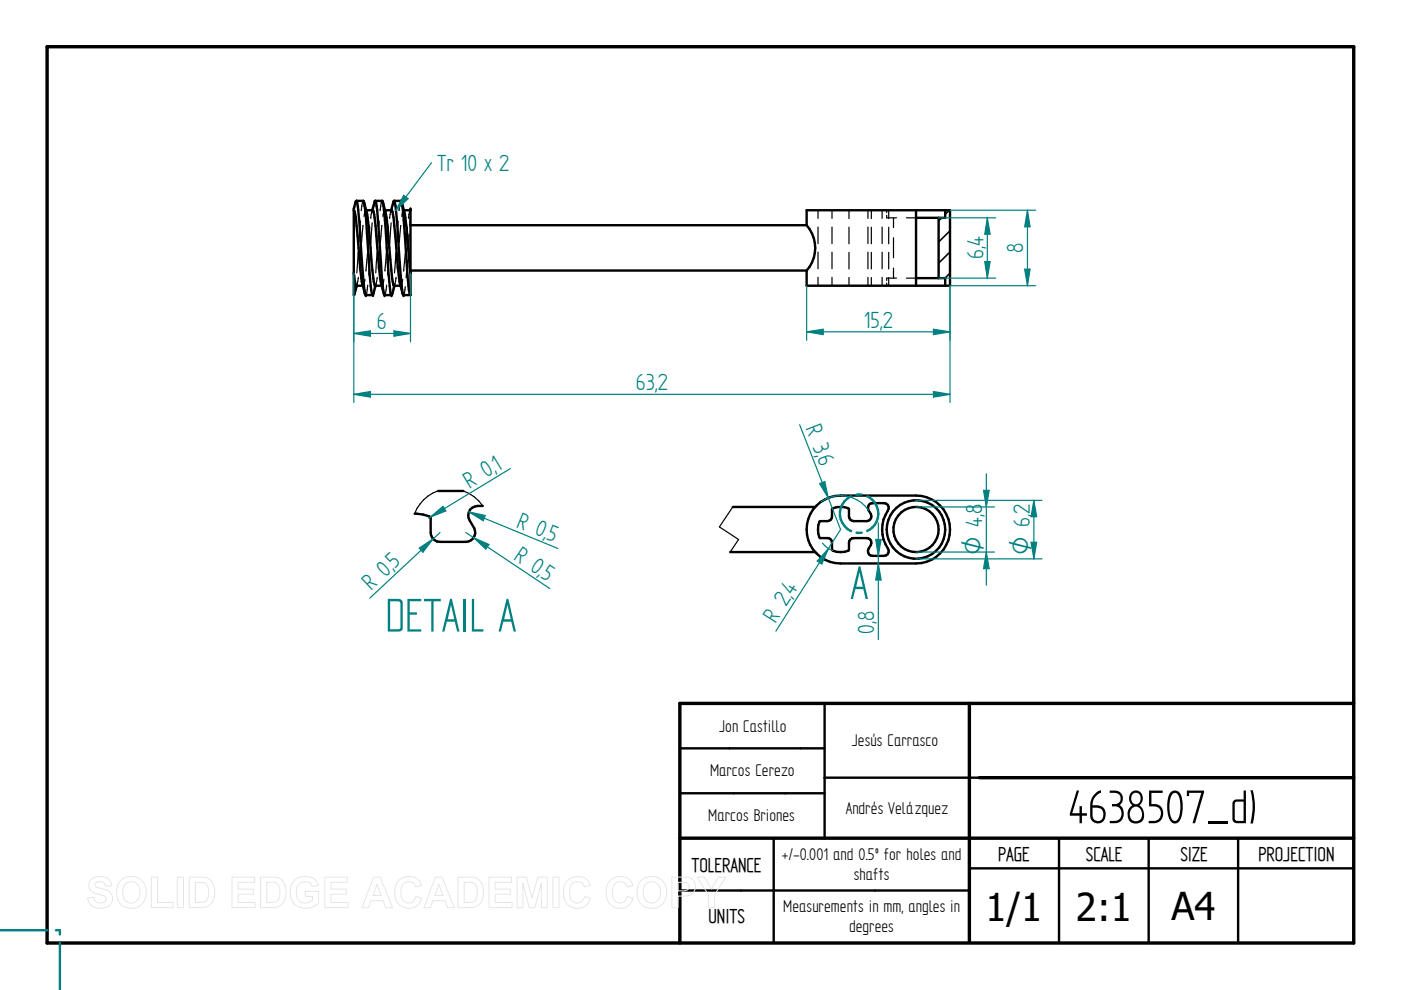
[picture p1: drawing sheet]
<svg xmlns="http://www.w3.org/2000/svg" width="297mm" height="210mm" viewBox="0 0 297 210" stroke-linecap="round" stroke-linejoin="round" font-family="sans-serif">
<path d="M10 9.9h277v190h-277zM205.5 149.1v50.5M287 149.1h-142.9v50.8M144.1 177.7h142.9M207.6 164.9h79.4" fill="none" stroke="#000" stroke-width=".72"/>
<g fill="none" stroke="#000" stroke-width=".51">
<path d="M75 57.9l.5 2.6M75.1 44.6l.1 .4a41.8 41.8 0 0 1 .8 7.6l.4 4.7a18.9 18.9 0 0 0 1 5M75.6 42.6l-.6 1.6v18.4l.6-2M75.6 42.6h1.4M75.6 42.6l.6 4.1a190.2 190.2 0 0 0 1.2 15.6M77 42.6l.6 4.1 1 14 .3 1.6 .1 .3h-1.4M77.2 42.8a37.4 37.4 0 0 1 1.4 9.8l.3 4.7 .6 3.2M77.6 44.6h1.4M79.1 44.6l.5 3.3 .4 4.7a45.1 45.1 0 0 0 .8 7.6l.6 2.1M79.5 42.6l-.6 2M79.5 42.6h1.6l.5 4.1a150.6 150.6 0 0 0 1.3 15.6l.1 .2M79.6 42.6l.2 .5a65.7 65.7 0 0 1 .8 9.5l.3 5.9 .5 3.8"/>
<path d="M81.1 42.8l.9 3.3 1.1 13 .4 1.4M81.7 44.6h1.3M83.1 44.6l.1 .4a41.8 41.8 0 0 1 .8 7.6l.4 4.7a18.9 18.9 0 0 0 1 5M83.6 42.6l-.7 2M83.6 42.6h1.4l.1 .1a163.8 163.8 0 0 1 1.3 15.8l.3 3 .3 1.1M83.6 42.6l.6 4.1a190.2 190.2 0 0 0 1.2 15.6M85.2 42.8a37.4 37.4 0 0 1 1.4 9.8l.4 5.3M85.6 44.6h1.4M86.9 44.6l.1-.4v18.4M87 57.4h84M87 47.8h84M171 57.4v3.2h23.2"/>
<path d="M171 47.8a7.3 7.3 0 0 1 0 9.6M194.2 59h6.2v1.6M194.2 44.6h7.2v16h-7.2M194.2 44.6h-23.2v3.2M194.2 44.6v16M199 46.2v12.8M200.4 44.6v1.6h-6.2M75.6 60.6h1.3M77.4 62.3l.1 .2M79.5 60.6h1.4M79.6 60.6l-.5 1.9M81.4 62.3l.1 .2"/>
<path d="M83.6 60.6h1.3M83.6 60.6l-.5 1.9-1.6 .1M85.4 62.3l.1 .2M85.6 62.6h1.4M154.8 117.1h18M155.4 107.5h17.4M173.1 107.2a7.4 7.4 0 0 1 5.1-2.1h16a7.2 7.2 0 0 1 7.2 7.2 7.2 7.2 0 0 1-7.2 7.2h-16a7.2 7.2 0 0 1-6.6-4.5 7.2 7.2 0 0 1 1.5-7.8zM176.6 107.8a4.1 4.1 0 0 1 3.4 .2v1.5a1.01 1.01 0 0 0 1 1h2.8a1.04 1.04 0 0 0 .9-1.5l-.5-.8a1.01 1.01 0 0 1 .8-1.5h2.4a.98 .98 0 0 1 .9 .5 .98 .98 0 0 1 0 1 7.5 7.5 0 0 0 .1 8.5 .96 .96 0 0 1-1 1.2h-2.4a.98 .98 0 0 1-.9-.6 .98 .98 0 0 1 .1-1l.5-.8a.99 .99 0 0 0-.9-1.4h-2.8a1.01 1.01 0 0 0-1 1v1.5a3.7 3.7 0 0 1-3.6 0v-1.5a.94 .94 0 0 0-1-1h-1.5a3.7 3.7 0 0 1 0-3.6h1.5a.94 .94 0 0 0 1-1v-1.6zM144.1 158.7h30.7M174.8 149.1v28.6M144.1 168.2h30.7M164 177.7v22.2"/>
<path d="M207.6 164.9h-32.8M224.5 177.7v22.2M243.5 177.7v22.2M262.5 177.7v22.2M144.1 188.8h61.4M205.5 184.1h81.5"/>
<circle cx="194.2" cy="112.3" r="6.2"/>
<circle cx="194.2" cy="112.3" r="4.8"/>
</g>
<path d="M199.7 46.2l-.7 .6M201.3 44.6l-.9 .8M201.4 48.9l-2.4 2.4M201.4 53.4l-2.4 2.4M201.4 57.9l-1 1.1" fill="none" stroke="#000" stroke-width=".34"/>
<g fill="none" stroke="#000" stroke-width=".25">
<path d="M75.1 45.4l-.1 .5M75.2 43.9l-.1 .9M75.4 42.8l-.1 .5M75.9 53.5l-.3 4.4M76 58.8l-.4 1.7M76.4 46.9l-.3 4.4M76.5 53.3l-.3 3.6M77 42.6l-.4 2.1M77 47.8l-.3 3.6M77 42.6h.1M77.4 59.2l-.4 1.3M77.5 44.6l-.3 1.3"/>
<path d="M77.6 44.6h.1M77.6 44.6l.1 .3M77.6 57.3h.1M77.9 53.7l-.3 3.6M78.4 48.2l-.3 3.6M78.5 53.8l-.3 4.4M78.9 44.8l-.3 1.5M78.9 47.2l-.3 4.4M79 44.6l-.2 .3M79.4 42.8l-.3 2.2M80 53.5l-.3 4.4M80 58.8l-.3 1.7"/>
<path d="M80.4 46.9l-.3 4.4M80.5 53.3l-.3 3.6M81 42.6l-.4 2.1M81 47.8l-.4 3.6M81 42.6h.1M81.4 59.2l-.3 1.3M81.5 44.6l-.3 1.3M81.6 57.3h.1M81.7 44.6h-.2l.2 .3M81.9 53.7l-.3 3.6M82.4 48.2l-.3 3.6M82.5 53.8l-.3 4.4"/>
<path d="M82.8 44.8v.1M82.9 47.2l-.3 4.4M82.9 44.7l-.3 1.6M83 44.6l-.1 .1M83 44.6h.1M83.4 42.8l-.3 2.2M83.9 53.5l-.3 4.4M84 58.8l-.4 1.7M84.4 46.9l-.3 4.4M84.5 53.3l-.3 3.6M85 42.6l-.4 2.1M85 47.8l-.3 3.6"/>
<path d="M85 42.6h.1M85.4 59.2l-.4 1.3M85.5 44.6l-.3 1.3M85.6 44.6h.1M85.6 44.6l.1 .3M85.6 57.3h.1M85.9 53.7l-.3 3.6M86.4 48.2l-.3 3.6M86.4 55.2l-.3 3.7M86.7 49.6l-.2 3.7M86.9 44.8l-.3 1.5M87 44.6l-.2 .3"/>
<path d="M87 45.9l-.1 1.9M173.4 44.6v1.7M173.4 48.1v3.5M173.4 53.5v3.5M173.4 58.8v1.8M176.4 44.6v1.7M176.4 48.1v3.5M176.4 53.5v3.5M176.4 58.8v1.8M180 44.6v1.8M180 48.2v3.5M180 53.5v3.5"/>
<path d="M180 58.8v1.8M184 44.6v1.7M184 48.1v3.5M184 53.5v3.5M184 58.8v1.8M184.7 44.6v1.8M184.7 48.2v3.5M184.7 53.5v3.5M184.7 58.8v1.8M187 44.6v1.7M187 48.1v3.5M187 53.5v3.5"/>
<path d="M187 58.8v1.8M188 45.6v.6h2.1M188 44.6v.5M188.4 44.6v1.8M188.4 48.2v3.5M188.4 53.5v3.5M188.4 58.8v1.8M189.4 46.2v2.1M189.4 50.4v4.3M189.4 56.9v2.1M190.1 59h-2.1v.5M192.2 59h2"/>
<path d="M192.2 46.2h2M75.5 60.1l-.3 2.2M75.6 60.5h.1M75.6 60.5v.1M75.7 60.2v.1M76.8 60.2l.1 .3M76.9 60.6h.1M77 60.5h.1M77 60.6h.1M77.6 62.5h.1M78 60.5l-.4 2M79.5 60.1l-.3 2.2"/>
<path d="M79.6 60.5h.1M79.7 60.5l-.1 .1M79.7 60.5h-.1M79.8 60.2l-.1 .1M80.8 60.2l.1 .3M80.9 60.6h.1M81 60.5h.1M81 60.6h.1M81.1 60.5h.1M82 60.5l-.1 1-.4 1.1M83.5 60.1l-.3 2.2M83.6 60.5h.1"/>
<path d="M83.6 60.5v.1M83.7 60.2v.1M84.8 60.2l.1 .3M84.9 60.6h.1M85 60.5h.1M85 60.6h.1M85.6 62.5h.1M85.9 60.8l-.3 1.7M188 60v.6M155.4 107.5l-2.9 4.2 4.1 2.7-1.8 2.7"/>
</g>
<g fill="#000">
<circle cx="75.1" cy="44.6" r=".25"/>
<circle cx="75.6" cy="42.6" r=".25"/>
<circle cx="77" cy="42.6" r=".25"/>
<circle cx="79.1" cy="44.6" r=".25"/>
<circle cx="79.6" cy="42.6" r=".25"/>
<circle cx="81.1" cy="42.6" r=".25"/>
<circle cx="83.1" cy="44.6" r=".25"/>
<circle cx="83.6" cy="42.6" r=".25"/>
<circle cx="85" cy="42.6" r=".25"/>
<circle cx="75.6" cy="60.6" r=".25"/>
<circle cx="77.6" cy="62.6" r=".25"/>
<circle cx="79.1" cy="62.5" r=".25"/>
<circle cx="79.5" cy="60.5" r=".25"/>
<circle cx="79.5" cy="60.6" r=".25"/>
<circle cx="81.5" cy="62.6" r=".25"/>
<circle cx="83" cy="62.6" r=".25"/>
<circle cx="83.6" cy="60.6" r=".25"/>
<circle cx="85.6" cy="62.6" r=".25"/>
</g>
<path d="M0 197.2h10.1M11.9 197.2h.8v.9M12.7 199.9v10" fill="none" stroke="#008080" stroke-width=".51"/>
<path d="M194.2 117.1h16.7M194.2 107.5h16.7M209.1 117.1l.6 3.5h-1.2z" fill="none" stroke="#008080" stroke-width=".25"/>
<path d="M209.1 117.1l.6 3.5h-1.2z" fill="#008080"/>
<path d="M208.5 104h1.2l-.6 3.5z" fill="none" stroke="#008080" stroke-width=".25"/>
<path d="M208.5 104h1.2l-.6 3.5z" fill="#008080"/>
<path d="M194.2 118.5h26.7M194.2 106.1h26.7M209.1 100.5v23.6M218.6 115h1.2l-.6 3.5z" fill="none" stroke="#008080" stroke-width=".25"/>
<path d="M218.6 115h1.2l-.6 3.5z" fill="#008080"/>
<path d="M219.2 106.1l.6 3.5h-1.2z" fill="none" stroke="#008080" stroke-width=".25"/>
<path d="M219.2 106.1l.6 3.5h-1.2z" fill="#008080"/>
<path d="M169.5 90l8.7 22.3M173.8 102.5l1.1-.4 .7 3.5zM174.1 106.4a7.2 7.2 0 0 1 10.1 1.8M219.2 106.1v12.4" fill="none" stroke="#008080" stroke-width=".25"/>
<path d="M173.8 102.5l1.1-.4 .7 3.5z" fill="#008080"/>
<path d="M180.4 105.2a4 4 0 0 0-2.3 3.7 4 4 0 0 0 2.4 3.7M181.6 112.9h1.1M182.7 104.9h-1.1M183.9 105.2a4 4 0 0 1 2.3 3.7 4 4 0 0 1-2.3 3.7" fill="none" stroke="#008080" stroke-width=".51"/>
<path d="M92.9 104.1h5.3M102.4 107.3a2.55 2.55 0 0 0-3 1.3v1.3l1.1 2.1a2.03 2.03 0 0 1-1.7 2.9h-5.5a1.97 1.97 0 0 1-2-2l-.1-3.3a6.8 6.8 0 0 0-3.3-.7" fill="none" stroke="#000" stroke-width=".51"/>
<path d="M92.8 104.1a8.2 8.2 0 0 0-4.9 4.8M98.3 104.1a8.4 8.4 0 0 1 4.1 3.2" fill="none" stroke="#000" stroke-width=".25"/>
<path d="M99.4 108.5l18.9 7.8M99.4 108.5l3.5 .8-.5 1.1z" fill="none" stroke="#008080" stroke-width=".25"/>
<path d="M99.4 108.5l3.5 .8-.5 1.1z" fill="#008080"/>
<path d="M98.8 112.9l17.8 11.9M100.4 114l3.3 1.4-.7 1z" fill="none" stroke="#008080" stroke-width=".25"/>
<path d="M100.4 114l3.3 1.4-.7 1z" fill="#008080"/>
<path d="M88.9 116.2l2.9-1.9-2.1 2.8zM93.3 112.9l-14.9 13.9" fill="none" stroke="#008080" stroke-width=".25"/>
<path d="M88.9 116.2l2.9-1.9-2.1 2.8z" fill="#008080"/>
<path d="M108.2 99.4l-17.3 10.5M91.2 109.6l2.7-2.2 .6 .9z" fill="none" stroke="#008080" stroke-width=".25"/>
<path d="M91.2 109.6l2.7-2.2 .6 .9z" fill="#008080"/>
<path d="M174.4 115.1l1.3 1.3 .9 .4M175.6 116.3l-1.4 3.3-.9-.6zM178.2 112.3l-13.7 21.5" fill="none" stroke="#008080" stroke-width=".25"/>
<path d="M175.6 116.3l-1.4 3.3-.9-.6z" fill="#008080"/>
<path d="M185.7 114.4h1.1l-.6 3.5z" fill="none" stroke="#008080" stroke-width=".25"/>
<path d="M185.7 114.4h1.1l-.6 3.5z" fill="#008080"/>
<path d="M186.2 119.5l.6 3.5h-1.1z" fill="none" stroke="#008080" stroke-width=".25"/>
<path d="M186.2 119.5l.6 3.5h-1.1z" fill="#008080"/>
<path d="M91.5 34.5l-7.6 10.1M186.2 110.9v24.7" fill="none" stroke="#008080" stroke-width=".25"/>
<path d="M85.6 41.4l.9 .7-2.6 2.5z" fill="#008080"/>
<path d="M85.6 41.4l.9 .7-2.6 2.5zM87 57.9v14.6M75 62.6v9.9M83.5 70.1l3.5 .6-3.5 .6z" fill="none" stroke="#008080" stroke-width=".25"/>
<path d="M83.5 70.1l3.5 .6-3.5 .6z" fill="#008080"/>
<path d="M75 70.7l3.5-.6v1.2z" fill="none" stroke="#008080" stroke-width=".25"/>
<path d="M75 70.7l3.5-.6v1.2z" fill="#008080"/>
<path d="M201.4 44.6h18.2M217.8 44.6l.6 3.5h-1.1zM75 70.7h12M201.4 60.6h18.2" fill="none" stroke="#008080" stroke-width=".25"/>
<path d="M217.8 44.6l.6 3.5h-1.1z" fill="#008080"/>
<path d="M217.3 57.1h1.1l-.6 3.5z" fill="none" stroke="#008080" stroke-width=".25"/>
<path d="M217.3 57.1h1.1l-.6 3.5z" fill="#008080"/>
<path d="M199 59h12.1M199 46.2h12.1M208.8 55.5h1.1l-.6 3.5zM217.8 44.6v16" fill="none" stroke="#008080" stroke-width=".25"/>
<path d="M208.8 55.5h1.1l-.6 3.5z" fill="#008080"/>
<path d="M209.3 46.2l.6 3.5h-1.1z" fill="none" stroke="#008080" stroke-width=".25"/>
<path d="M209.3 46.2l.6 3.5h-1.1z" fill="#008080"/>
<path d="M209.3 46.2v12.8M171 60.6v11.5M197.9 69.8l3.5 .6-3.5 .6zM201.4 60.6v11.5" fill="none" stroke="#008080" stroke-width=".25"/>
<path d="M197.9 69.8l3.5 .6-3.5 .6z" fill="#008080"/>
<path d="M171 70.4l3.5-.6v1.2z" fill="none" stroke="#008080" stroke-width=".25"/>
<path d="M171 70.4l3.5-.6v1.2z" fill="#008080"/>
<path d="M75 57.9v27.4M171 70.4h30.4M201.4 60.6v24.7M197.9 83l3.5 .6-3.5 .6z" fill="none" stroke="#008080" stroke-width=".25"/>
<path d="M197.9 83l3.5 .6-3.5 .6z" fill="#008080"/>
<path d="M75 83.6l3.5-.6v1.2z" fill="none" stroke="#008080" stroke-width=".25"/>
<path d="M75 83.6l3.5-.6v1.2z" fill="#008080"/>
<path d="M75 83.6h126.4" fill="none" stroke="#008080" stroke-width=".25"/>
<g fill="none" stroke="#e6e6e6" stroke-width=".21">
<path d="M19.3 186.5a3.1 3.1 0 0 1 4 .2l.4 1.1-1.3 .1a1.28 1.28 0 0 0-1-1 1.28 1.28 0 0 0-1.3 .5v.4a5.6 5.6 0 0 0 2.5 .9 1.98 1.98 0 0 1 1.2 2.4 1.98 1.98 0 0 1-2.2 1.5 2.48 2.48 0 0 1-3-2.2l1.2-.2a1.44 1.44 0 0 0 1.3 1.3 1.44 1.44 0 0 0 1.5-.9 1.18 1.18 0 0 0-1.4-.9 2.36 2.36 0 0 1-2.4-2l.1-.7zM25.8 186.5a3.3 3.3 0 0 1 3.9-.1 3.3 3.3 0 0 1 1.2 3.8 3.2 3.2 0 0 1-3.8 2.3 3.2 3.2 0 0 1-2.4-3.8 3 3 0 0 1 1.1-2.2zM26.5 187.5a1.87 1.87 0 0 1 2.2-.4 1.87 1.87 0 0 1 1 2.1 1.87 1.87 0 0 1-1.8 2.3 1.87 1.87 0 0 1-1.9-2.3l.1-.8zM32.1 186h1.3v5.3h3.3v1.1h-4.6zM37.6 186h1.3v6.4h-1.3zM40.1 186h2.4a2.79 2.79 0 0 1 3 3.3 2.79 2.79 0 0 1-2.9 3.1h-2.5zM41.4 187.1a2.64 2.64 0 0 1 2.5 .5 3.3 3.3 0 0 1-.3 3.5l-.8 .2h-1.4zM49.2 186h4.8v1.1h-3.5v1.4h3.2v1.1h-3.2v1.7h3.6v1.1h-4.9zM55.2 186h2.4a2.79 2.79 0 0 1 3.1 3.3 2.79 2.79 0 0 1-3 3.1h-2.5zM56.6 187.1a2.64 2.64 0 0 1 2.4 .5 3.3 3.3 0 0 1-.3 3.5l-.8 .2h-1.3zM62.3 186.8a3.6 3.6 0 0 1 4.6-.2l.6 1.1-1.3 .3a1.8 1.8 0 0 0-2.2-1 1.8 1.8 0 0 0-1.2 2.1 2.01 2.01 0 0 0 1.1 2.2 2.01 2.01 0 0 0 2.3-.4v-.8h-1.5v-1.1h2.9v2.6a3.8 3.8 0 0 1-5.5-.3 4 4 0 0 1 .2-4.5zM68.9 186h4.8v1.1h-3.5v1.4h3.2v1.1h-3.2v1.7h3.6v1.1h-4.9z"/>
<path d="M79.2 186h1.4l2.6 6.4h-1.4l-.6-1.4h-2.5l-.6 1.4h-1.4zM79.9 187.5l.9 2.4h-1.7zM84.5 186.7a2.87 2.87 0 0 1 4.9 1l-1.3 .3a1.6 1.6 0 0 0-1.8-1 1.6 1.6 0 0 0-1.3 1.7 2.19 2.19 0 0 0 1.3 2.7 1.55 1.55 0 0 0 1.9-1.3l1.2 .4a2.93 2.93 0 0 1-3.4 2 2.93 2.93 0 0 1-2.3-3.3v-.6a3.2 3.2 0 0 1 .8-1.9zM92.3 186h1.4l2.6 6.4h-1.4l-.5-1.4h-2.6l-.5 1.4h-1.4zM93 187.5l.9 2.4h-1.7zM97.1 186h2.4a2.79 2.79 0 0 1 3 3.3 2.79 2.79 0 0 1-2.9 3.1h-2.5zM98.4 187.1a2.64 2.64 0 0 1 2.4 .5 3.3 3.3 0 0 1-.2 3.5l-.9 .2h-1.3zM103.7 186h4.8v1.1h-3.5v1.4h3.2v1.1h-3.2v1.7h3.6v1.1h-4.9zM109.6 186h2l1.2 4.4 1.2-4.4h2v6.4h-1.2v-5.1l-1.4 5.1h-1.2l-1.3-5.1v5.1h-1.3zM117.2 186h1.3v6.4h-1.3zM120.3 186.7a2.87 2.87 0 0 1 4.8 1l-1.2 .3a1.6 1.6 0 0 0-1.9-1 1.6 1.6 0 0 0-1.2 1.7 2.19 2.19 0 0 0 1.3 2.7 1.55 1.55 0 0 0 1.8-1.3l1.3 .4a2.93 2.93 0 0 1-3.5 2 2.93 2.93 0 0 1-2.2-3.3v-.6a3.2 3.2 0 0 1 .8-1.9zM129.3 186.7a2.87 2.87 0 0 1 4.9 1l-1.2 .3a1.6 1.6 0 0 0-1.9-1 1.6 1.6 0 0 0-1.3 1.7 2.19 2.19 0 0 0 1.3 2.7 1.55 1.55 0 0 0 1.9-1.3l1.2 .4a2.93 2.93 0 0 1-3.4 2 2.93 2.93 0 0 1-2.3-3.3l.1-.6a3.2 3.2 0 0 1 .7-1.9z"/>
<path d="M136.2 186.5a3.3 3.3 0 0 1 3.9-.1 3.3 3.3 0 0 1 1.1 3.8 3.2 3.2 0 0 1-3.7 2.3 3.2 3.2 0 0 1-2.4-3.8 3 3 0 0 1 1.1-2.2zM136.9 187.5a1.87 1.87 0 0 1 2.2-.4 1.87 1.87 0 0 1 .9 2.1 1.87 1.87 0 0 1-1.8 2.3 1.87 1.87 0 0 1-1.8-2.3l.1-.8zM142.4 186h2.1a2.5 2.5 0 0 1 2.7 1 2.08 2.08 0 0 1-.1 2.2 2.08 2.08 0 0 1-2.1 .8h-1.2v2.4h-1.4zM143.8 187.1h.6a1.28 1.28 0 0 1 1.7 .9 1.22 1.22 0 0 1-1.6 .9h-.7zM147.8 186h1.5l1.6 2.5 1.4-2.5h1.6l-2.4 3.7v2.7h-1.3v-2.7z"/>
</g>
<g font-size="11.3" fill="#008080">
<text x="180.3" y="127">A</text>
<text x="81.7" y="133.9">DETAIL A</text>
</g>
<text font-size="11.3" x="226.5" y="174.5">4638507_d)</text>
<g font-size="8.1">
<text x="208.9" y="195.3">1/1</text>
<text x="228.1" y="195.3">2:1</text>
<text x="248.4" y="195.1">A4</text>
</g>
<g font-size="5.6" fill="#008080">
<text x="92.7" y="36.3">Tr 10 x 2</text>
<text x="217" y="53.7" transform="rotate(-90 217 53.7)">8</text>
<text x="208.5" y="55" transform="rotate(-90 208.5 55)">6,4</text>
<text x="79.9" y="69.8">6</text>
<text x="183.1" y="69.5">15,2</text>
<text x="134.8" y="82.7">63,2</text>
<text x="170.8" y="90.8" transform="rotate(69 170.8 90.8)">R 3,</text>
<text x="105.5" y="100" transform="rotate(-31 105.5 100)">1</text>
<text x="173.2" y="97" transform="rotate(69 173.2 97)">6</text>
<text x="99.6" y="103.6" transform="rotate(-31 99.6 103.6)">R 0,</text>
<text x="109.3" y="111.7" transform="rotate(22 109.3 111.7)">R 0,</text>
<text x="108.7" y="118.5" transform="rotate(34 108.7 118.5)">R 0,</text>
<text x="115.7" y="114.3" transform="rotate(22 115.7 114.3)">5</text>
<text x="78.7" y="125.3" transform="rotate(-43 78.7 125.3)">R 0,</text>
<text x="83.7" y="120.6" transform="rotate(-43 83.7 120.6)">5</text>
<text x="114.4" y="122.3" transform="rotate(34 114.4 122.3)">5</text>
<text x="168.1" y="126.4" transform="rotate(-58 168.1 126.4)">4</text>
<text x="164.4" y="132.3" transform="rotate(-58 164.4 132.3)">R 2,</text>
<text x="185.4" y="134.4" transform="rotate(-90 185.4 134.4)">0,8</text>
</g>
<g font-size="5.4" fill="#008080">
<text x="208.2" y="117.7" transform="rotate(-90 208.2 117.7)">O 4,8</text>
<text x="218.3" y="117.7" transform="rotate(-90 218.3 117.7)">O 6,2</text>
</g>
<g font-size="4.8">
<text x="146.6" y="184.8">TOLERANCE</text>
<text x="211.6" y="182.5">PAGE</text>
<text x="230.2" y="182.5">SCALE</text>
<text x="250.3" y="182.5">SIZE</text>
<text x="266.8" y="182.5">PROJECTION</text>
<text x="150.2" y="195.8">UNITS</text>
</g>
<g font-size="4.1">
<text x="152.5" y="155.1">Jon Castillo</text>
<text x="180.6" y="158.2">Jesús Carrasco</text>
<text x="150.5" y="164.5">Marcos Cerezo</text>
<text x="179.3" y="172.6">Andrés Velázquez</text>
<text x="150.2" y="174.1">Marcos Briones</text>
<text x="165.8" y="182.4">+/-0.001 and 0.5º for holes and</text>
<text x="181" y="186.6">shafts</text>
<text x="166.1" y="193.5">Measurements in mm, angles in</text>
<text x="180" y="197.6">degrees</text>
</g>
</svg>
